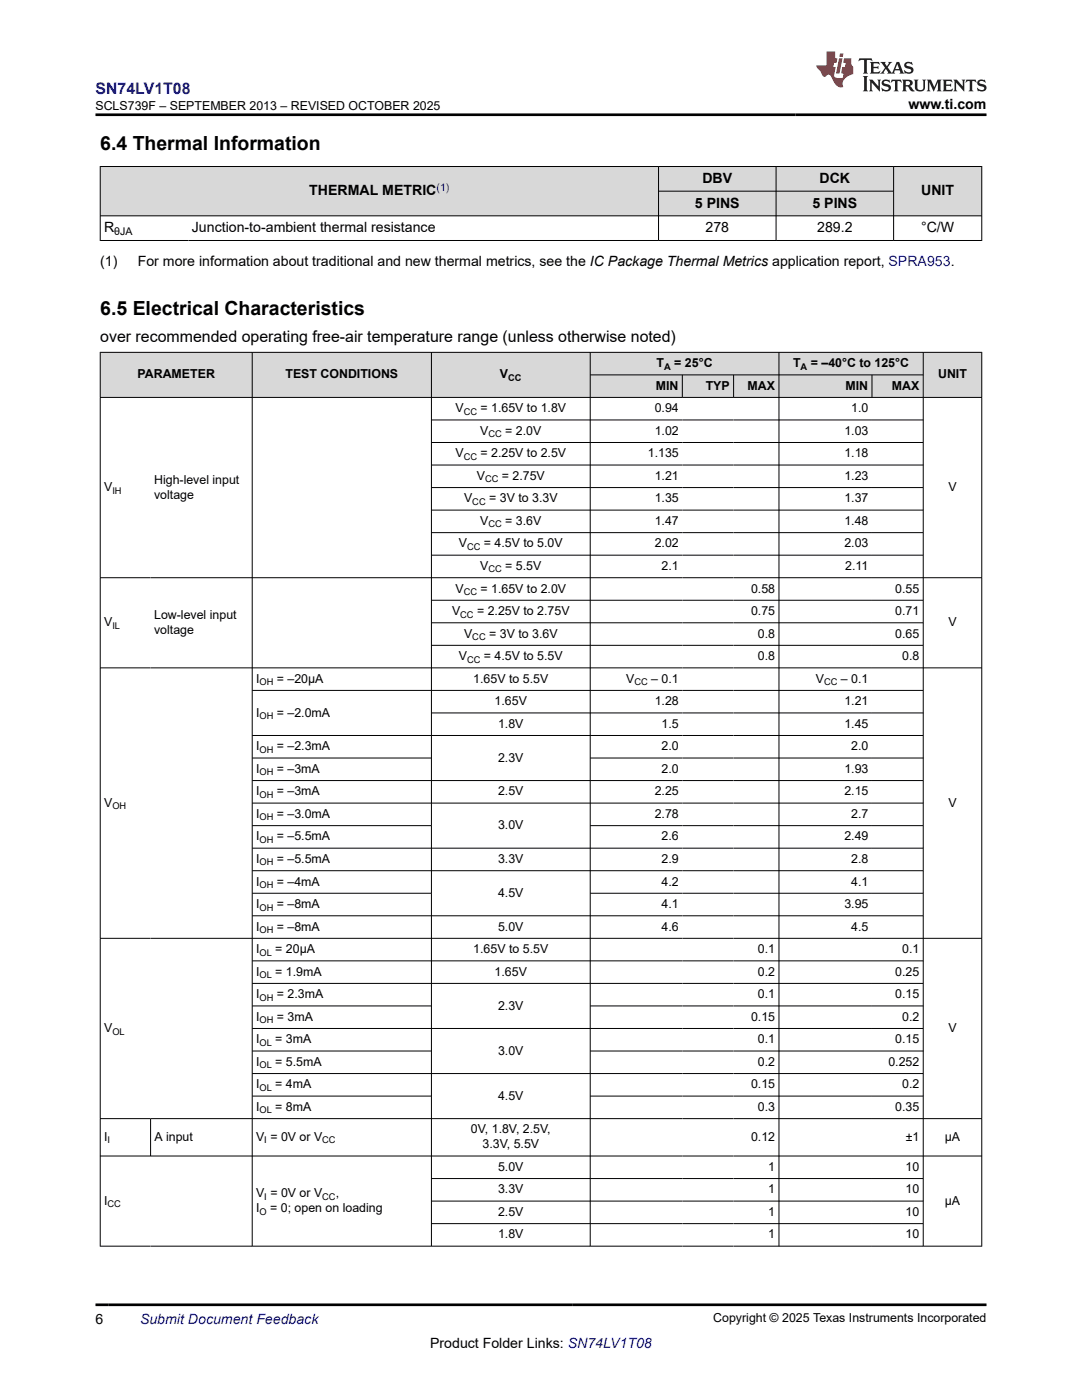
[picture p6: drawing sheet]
<svg xmlns="http://www.w3.org/2000/svg" width="216mm" height="279mm" viewBox="0 0 216 279" stroke-linecap="round" stroke-linejoin="round" font-family="sans-serif">
<g fill="#d8d8d8">
<path d="M20 33.2h175.9v5h-175.9z" fill-rule="evenodd"/>
<path d="M20.1 33.3h111.2v9.7h-111.2z" fill-rule="evenodd"/>
<path d="M131.5 33.3h23.3v4.8h-23.3z" fill-rule="evenodd"/>
<path d="M154.9 33.3h23.3v4.8h-23.3z" fill-rule="evenodd"/>
<path d="M178.4 33.3h17.4v9.7h-17.4z" fill-rule="evenodd"/>
<path d="M131.5 38.2h23.3v4.8h-23.3z" fill-rule="evenodd"/>
<path d="M154.9 38.2h23.3v4.8h-23.3z" fill-rule="evenodd"/>
</g>
<path d="M19.9 33.2h176.1M20 33.2v14.9M131.4 33.2v14.9M131.4 38.2h47M154.9 33.2v14.9M178.3 33.2v14.9M195.9 33.2v14.9M19.9 43.1h176.1M19.9 48h176.1" fill="none" stroke="#000" stroke-width=".2"/>
<g fill="#d8d8d8">
<path d="M20 70.3h175.9v4.5h-175.9z" fill-rule="evenodd"/>
<path d="M20.1 70.4h30.2v8.9h-30.2z" fill-rule="evenodd"/>
<path d="M50.4 70.4h35.6v8.9h-35.6z" fill-rule="evenodd"/>
<path d="M86.1 70.4h31.6v8.9h-31.6z" fill-rule="evenodd"/>
<path d="M117.8 70.4h37.6v4.4h-37.6z" fill-rule="evenodd"/>
<path d="M155.5 70.4h28.7v4.4h-28.7z" fill-rule="evenodd"/>
<path d="M184.3 70.4h11.5v8.9h-11.5z" fill-rule="evenodd"/>
<path d="M117.8 74.9h18.3v4.4h-18.3z" fill-rule="evenodd"/>
<path d="M136.2 74.9h10.1v4.4h-10.1z" fill-rule="evenodd"/>
<path d="M146.4 74.9h9v4.4h-9z" fill-rule="evenodd"/>
<path d="M155.5 74.9h18.4v4.4h-18.4z" fill-rule="evenodd"/>
<path d="M174.1 74.9h10.1v4.4h-10.1z" fill-rule="evenodd"/>
</g>
<g fill="none" stroke="#000" stroke-width=".2">
<path d="M19.9 70.3h176.1M19.9 79.3h176.1M20 70.3v178.5M50.3 70.3v178.5M86.1 70.3v178.5M117.8 70.3v178.5M117.8 74.8h66.5M136.1 74.8v4.6M146.4 74.8v4.6M155.4 70.3v178.5M174 74.8v4.6M184.2 70.3v178.5"/>
<path d="M195.9 70.3v178.5M86.1 83.8h98.2M86.1 88.3h98.2M86.1 92.8h98.2M86.1 97.3h98.2M19.9 115.3h176.1M86.1 101.8h98.2M86.1 106.3h98.2M86.1 110.8h98.2M86.1 119.8h98.2M19.9 133.3h176.1M50.3 137.8h134"/>
<path d="M86.1 124.3h98.2M86.1 128.8h98.2M50.3 146.8h134M50.3 151.3h35.8M50.3 155.8h134M86.1 142.3h98.2M117.8 151.3h66.5M50.3 160.3h134M50.3 164.8h35.8M50.3 169.3h134M50.3 173.8h134M50.3 178.3h35.8"/>
<path d="M117.8 164.8h66.5M117.8 178.3h66.5M19.9 187.3h176.1M50.3 182.8h134M50.3 191.8h134M50.3 196.3h134M50.3 200.8h35.8M50.3 205.3h134M50.3 209.8h35.8M50.3 214.3h134M50.3 218.7h35.8M117.8 200.8h66.5"/>
<path d="M117.8 209.8h66.5M117.8 218.7h66.5M19.9 223.2h176.1M19.9 230.7h176.1M30 223.2v7.6M86.1 235.2h98.2M86.1 239.7h98.2M19.9 248.7h176.1M86.1 244.2h98.2"/>
</g>
<path d="M171.5 11.6l-.2 .6 .5-.2h.6v.1v2.2l-.2 .4h1l-.2-.4v-2.2v-.1h.5l.6 .2-.2-.6zM173.6 12.4l.2 .3v1.6l-.2 .4h1.9l.1-.6a1.08 1.08 0 0 1-1.3 .2v-.7h.6l.4 .2v-.7l-.4 .2h-.6v-.5l.2-.2a1 1 0 0 1 1 .3l-.1-.5zM175.7 12.4l.9 1.1-1 1.2h.9l-.2-.2 .5-.8 .4 .8-.2 .2h1.6l-.2-.2 .2-.5h.9l.1 .5-.1 .2h.9l-.2-.4-.8-1.9h-.5l-.9 2.1-.9-1.1 .9-1h-.8l.2 .2-.4 .6-.4-.6 .2-.2zM179 12.8l.4 1h-.7zM180.7 12.5a.65 .65 0 0 0-.2 .7 .65 .65 0 0 0 .6 .5l.6 .1 .1 .3a.79 .79 0 0 1-.7 .4 .79 .79 0 0 1-.7-.5l.1 .7 .2-.1a.93 .93 0 0 0 1.1 0 .93 .93 0 0 0 .4-.9 1.46 1.46 0 0 0-1.2-.6l-.1-.3a1.09 1.09 0 0 1 1.2 .2l-.2-.6-.1 .1-.5-.2zM172.2 15.2l.2 .4v2.2l-.2 .4h1l-.2-.4v-2.2l.2-.4zM173.4 15.9l.2 .4v1.5l-.2 .4h.8l-.3-.4 .1-1.3 1.6 1.8v-2l.2-.4h-.7l.1 .2 .1 1.1-1.2-1.3zM176.2 16a.65 .65 0 0 0-.2 .8 .65 .65 0 0 0 .6 .4l.6 .2 .1 .2a.79 .79 0 0 1-.7 .4 .79 .79 0 0 1-.7-.5l.1 .7 .2-.1a.93 .93 0 0 0 1.1 .1 .93 .93 0 0 0 .4-1 1.46 1.46 0 0 0-1.2-.5l-.1-.4a1.09 1.09 0 0 1 1.2 .2l-.1-.6-.2 .1-.5-.1zM177.9 15.9l-.1 .6a.63 .63 0 0 1 .8-.3v1.6l-.3 .4h1l-.2-.4v-1.6a.66 .66 0 0 1 .8 .3l-.1-.6zM180 15.9l.2 .4v1.5l-.2 .4h1l-.2-.2-.1-.7h.5l.1 .2a.79 .79 0 0 0 1.2 .6l-1-.9a.61 .61 0 0 0 .6-.6 .61 .61 0 0 0-.5-.7zM180.8 16.2h.1a.47 .47 0 0 1 .5 .1 .47 .47 0 0 1 .1 .5l-.1 .1-.7 .1zM182.3 15.9l.2 .2a2.27 2.27 0 0 0 .4 2 1.04 1.04 0 0 0 1.7-.7v-1.3l.2-.2h-.8l.2 .4v1.1a.6 .6 0 0 1-.6 .6 .6 .6 0 0 1-.6-.6v-1.1l.3-.4zM184.9 15.9l.2 .4v1.5l-.2 .4h.8l-.3-.4v-1.4l.9 1.9 .9-1.9v1.4l-.3 .4h1l-.2-.4v-1.5l.2-.4h-.8l-.7 1.5-.6-1.5zM188.1 15.9l.2 .4v1.5l-.2 .4h1.9l.1-.6a1.09 1.09 0 0 1-1.3 .2v-.7h.6l.4 .2v-.6l-.4 .2h-.6v-.6l.2-.1a1.01 1.01 0 0 1 1 .3l-.1-.6zM190.2 15.9l.3 .4v1.5l-.3 .4h.8l-.2-.4v-1.3l1.6 1.8v-2l.2-.4h-.7l.2 .2v1.1l-1.2-1.3zM192.8 15.9l-.1 .6a.63 .63 0 0 1 .8-.3v1.6l-.3 .4h1l-.2-.4v-1.6a.66 .66 0 0 1 .8 .3l-.1-.6zM195.2 16a.65 .65 0 0 0-.2 .8 .65 .65 0 0 0 .6 .4l.6 .2 .2 .2a.79 .79 0 0 1-.7 .4 .79 .79 0 0 1-.7-.5l.1 .7 .2-.1a.93 .93 0 0 0 1 .1 .93 .93 0 0 0 .5-1 1.46 1.46 0 0 0-1.3-.5v-.4a1.09 1.09 0 0 1 1.2 .2l-.2-.6-.2 .1-.5-.1z" fill="#231f20"/>
<path d="M164.9 10.3v2.7h-2l.1 .4 .8 1a.95 .95 0 0 0 1 .9 .59 .59 0 0 1 .5-.4 .59 .59 0 0 1 .5 .3l.4 .8a1.59 1.59 0 0 0 2.1 1.4 1.61 1.61 0 0 1 1-2.3l1-.3-.1-1.5a1.59 1.59 0 0 1-.3-1.7h-1.5l-.2 .9h.6l-.2 .9h-.5l-.2 .9v.3l.4 .1-.1 .9h-.7a.73 .73 0 0 1-1-.7l.3-1.5h-.5l.1-.9h.5l.2-.9h-.5v-1.3zM167.4 11.6l-.6 3.1h.7l.6-3.1zM167.6 10.7l-.1 .6h.7l.1-.6z" fill="#ed1c24"/>
<path d="M19 22.9h177.8M19 260.4h177.8" fill="none" stroke="#000" stroke-width=".53"/>
<g font-size="3.9">
<text x="20" y="29.9">6.4 Thermal Information</text>
<text x="20" y="62.8">6.5 Electrical Characteristics</text>
</g>
<text font-size="3.2" fill="#00f" x="19" y="18.7">SN74LV1T08</text>
<text font-size="3.2" x="20" y="68.2">over recommended operating free-air temperature range (unless otherwise noted)</text>
<g font-size="2.8">
<text x="181.3" y="21.8">www.ti.com</text>
<text x="61.7" y="39">THERMAL METRIC</text>
<text x="138.7" y="41.4">5 PINS</text>
<text x="140.2" y="36.5">DBV</text>
<text x="162.1" y="41.4">5 PINS</text>
<text x="163.5" y="36.5">DCK</text>
<text x="183.8" y="39">UNIT</text>
<text x="20.8" y="46.3">R</text>
<text x="38.3" y="46.3">Junction-to-ambient thermal resistance</text>
<text x="140.8" y="46.3">278</text>
<text x="163.1" y="46.3">289.2</text>
<text x="183.8" y="46.3">°C/W</text>
<text x="20" y="53.1">(1)</text>
<text x="27.5" y="53.1">For more information about traditional and new thermal metrics, see the IC Package Thermal Metrics application report, SPRA953.</text>
<text x="19" y="264.2">6</text>
<text x="85.8" y="269">Product Folder Links: SN74LV1T08</text>
</g>
<text font-size="2.8" fill="#00f" x="27.9" y="264.2">Submit Document Feedback</text>
<g font-size="2.5">
<text x="19" y="21.9">SCLS739F – SEPTEMBER 2013 – REVISED OCTOBER 2025</text>
<text x="27.4" y="75.5">PARAMETER</text>
<text x="57" y="75.5">TEST CONDITIONS</text>
<text x="99.8" y="75.5">V</text>
<text x="130.9" y="77.8">MIN</text>
<text x="131" y="73.3">T</text>
<text x="134.5" y="73.3">= 25°C</text>
<text x="140.8" y="77.8">TYP</text>
<text x="149.2" y="77.8">MAX</text>
<text x="158.3" y="73.3">T</text>
<text x="161.8" y="73.3">= –40°C to 125°C</text>
<text x="168.7" y="77.8">MIN</text>
<text x="178" y="77.8">MAX</text>
<text x="187.2" y="75.5">UNIT</text>
<text x="90.9" y="82.3">V</text>
<text x="95.9" y="82.3">= 1.65V to 1.8V</text>
<text x="130.6" y="82.3">0.94</text>
<text x="169.9" y="82.3">1.0</text>
<text x="95.8" y="86.8">V</text>
<text x="100.8" y="86.8">= 2.0V</text>
<text x="130.6" y="86.8">1.02</text>
<text x="168.5" y="86.8">1.03</text>
<text x="90.9" y="91.3">V</text>
<text x="95.1" y="95.8">V</text>
<text x="95.9" y="91.3">= 2.25V to 2.5V</text>
<text x="100.1" y="95.8">= 2.75V</text>
<text x="129.3" y="91.3">1.135</text>
<text x="130.6" y="95.8">1.21</text>
<text x="168.5" y="91.3">1.18</text>
<text x="168.5" y="95.8">1.23</text>
<text x="20.8" y="98">V</text>
<text x="30.8" y="96.5">High-level input</text>
<text x="30.8" y="99.5">voltage</text>
<text x="92.6" y="100.3">V</text>
<text x="97.6" y="100.3">= 3V to 3.3V</text>
<text x="130.6" y="100.3">1.35</text>
<text x="168.5" y="100.3">1.37</text>
<text x="189.2" y="98">V</text>
<text x="95.8" y="104.8">V</text>
<text x="100.8" y="104.8">= 3.6V</text>
<text x="130.6" y="104.8">1.47</text>
<text x="168.5" y="104.8">1.48</text>
<text x="91.6" y="109.3">V</text>
<text x="95.8" y="113.8">V</text>
<text x="96.6" y="109.3">= 4.5V to 5.0V</text>
<text x="100.8" y="113.8">= 5.5V</text>
<text x="130.6" y="109.3">2.02</text>
<text x="132" y="113.8">2.1</text>
<text x="168.5" y="109.3">2.03</text>
<text x="168.7" y="113.8">2.11</text>
<text x="90.9" y="118.3">V</text>
<text x="95.9" y="118.3">= 1.65V to 2.0V</text>
<text x="149.9" y="118.3">0.58</text>
<text x="178.6" y="118.3">0.55</text>
<text x="20.8" y="125">V</text>
<text x="30.8" y="123.5">Low-level input</text>
<text x="90.2" y="122.8">V</text>
<text x="95.2" y="122.8">= 2.25V to 2.75V</text>
<text x="149.9" y="122.8">0.75</text>
<text x="178.6" y="122.8">0.71</text>
<text x="189.2" y="125">V</text>
<text x="30.8" y="126.5">voltage</text>
<text x="91.6" y="131.8">V</text>
<text x="92.6" y="127.3">V</text>
<text x="96.6" y="131.8">= 4.5V to 5.5V</text>
<text x="97.6" y="127.3">= 3V to 3.6V</text>
<text x="151.2" y="127.3">0.8</text>
<text x="151.2" y="131.8">0.8</text>
<text x="178.6" y="127.3">0.65</text>
<text x="180" y="131.8">0.8</text>
<text x="51.1" y="136.2">I</text>
<text x="55.2" y="136.2">= –20µA</text>
<text x="94.4" y="136.2">1.65V to 5.5V</text>
<text x="124.9" y="136.2">V</text>
<text x="130" y="136.2">– 0.1</text>
<text x="162.8" y="136.2">V</text>
<text x="167.8" y="136.2">– 0.1</text>
<text x="51.1" y="143">I</text>
<text x="55.2" y="143">= –2.0mA</text>
<text x="98.7" y="140.7">1.65V</text>
<text x="130.6" y="140.7">1.28</text>
<text x="168.5" y="140.7">1.21</text>
<text x="51.1" y="149.7">I</text>
<text x="55.2" y="149.7">= –2.3mA</text>
<text x="99.4" y="145.2">1.8V</text>
<text x="132" y="145.2">1.5</text>
<text x="132" y="149.7">2.0</text>
<text x="168.5" y="145.2">1.45</text>
<text x="169.9" y="149.7">2.0</text>
<text x="51.1" y="154.2">I</text>
<text x="55.2" y="154.2">= –3mA</text>
<text x="99.4" y="152">2.3V</text>
<text x="132" y="154.2">2.0</text>
<text x="168.5" y="154.2">1.93</text>
<text x="20.8" y="161">V</text>
<text x="51.1" y="158.7">I</text>
<text x="55.2" y="158.7">= –3mA</text>
<text x="99.4" y="158.7">2.5V</text>
<text x="130.6" y="158.7">2.25</text>
<text x="168.5" y="158.7">2.15</text>
<text x="189.2" y="161">V</text>
<text x="51.1" y="163.2">I</text>
<text x="51.1" y="167.7">I</text>
<text x="55.2" y="163.2">= –3.0mA</text>
<text x="55.2" y="167.7">= –5.5mA</text>
<text x="99.4" y="165.5">3.0V</text>
<text x="130.6" y="163.2">2.78</text>
<text x="132" y="167.7">2.6</text>
<text x="168.5" y="167.7">2.49</text>
<text x="169.9" y="163.2">2.7</text>
<text x="51.1" y="172.2">I</text>
<text x="55.2" y="172.2">= –5.5mA</text>
<text x="99.4" y="172.2">3.3V</text>
<text x="132" y="172.2">2.9</text>
<text x="169.9" y="172.2">2.8</text>
<text x="51.1" y="176.7">I</text>
<text x="55.2" y="176.7">= –4mA</text>
<text x="99.4" y="179">4.5V</text>
<text x="132" y="176.7">4.2</text>
<text x="169.9" y="176.7">4.1</text>
<text x="51.1" y="181.2">I</text>
<text x="51.1" y="185.7">I</text>
<text x="55.2" y="181.2">= –8mA</text>
<text x="55.2" y="185.7">= –8mA</text>
<text x="99.4" y="185.7">5.0V</text>
<text x="132" y="181.2">4.1</text>
<text x="132" y="185.7">4.6</text>
<text x="168.5" y="181.2">3.95</text>
<text x="169.9" y="185.7">4.5</text>
<text x="51.1" y="190.2">I</text>
<text x="54.9" y="190.2">= 20µA</text>
<text x="94.4" y="190.2">1.65V to 5.5V</text>
<text x="151.2" y="190.2">0.1</text>
<text x="180" y="190.2">0.1</text>
<text x="51.1" y="194.7">I</text>
<text x="54.9" y="194.7">= 1.9mA</text>
<text x="98.7" y="194.7">1.65V</text>
<text x="151.2" y="194.7">0.2</text>
<text x="178.6" y="194.7">0.25</text>
<text x="51.1" y="199.2">I</text>
<text x="51.1" y="203.7">I</text>
<text x="55.2" y="199.2">= 2.3mA</text>
<text x="55.2" y="203.7">= 3mA</text>
<text x="99.4" y="201.5">2.3V</text>
<text x="149.9" y="203.7">0.15</text>
<text x="151.2" y="199.2">0.1</text>
<text x="178.6" y="199.2">0.15</text>
<text x="180" y="203.7">0.2</text>
<text x="20.8" y="206">V</text>
<text x="51.1" y="208.2">I</text>
<text x="54.9" y="208.2">= 3mA</text>
<text x="151.2" y="208.2">0.1</text>
<text x="178.6" y="208.2">0.15</text>
<text x="189.2" y="206">V</text>
<text x="51.1" y="212.7">I</text>
<text x="54.9" y="212.7">= 5.5mA</text>
<text x="99.4" y="210.5">3.0V</text>
<text x="151.2" y="212.7">0.2</text>
<text x="177.3" y="212.7">0.252</text>
<text x="51.1" y="217.2">I</text>
<text x="51.1" y="221.7">I</text>
<text x="54.9" y="217.2">= 4mA</text>
<text x="54.9" y="221.7">= 8mA</text>
<text x="99.4" y="219.5">4.5V</text>
<text x="149.9" y="217.2">0.15</text>
<text x="151.2" y="221.7">0.3</text>
<text x="178.6" y="221.7">0.35</text>
<text x="180" y="217.2">0.2</text>
<text x="20.8" y="227.7">I</text>
<text x="30.8" y="227.7">A input</text>
<text x="51.1" y="227.7">V = 0V or V</text>
<text x="94" y="226.2">0V, 1.8V, 2.5V,</text>
<text x="149.9" y="227.7">0.12</text>
<text x="180.7" y="227.7">±1</text>
<text x="188.5" y="227.7">μA</text>
<text x="96.3" y="229.2">3.3V, 5.5V</text>
<text x="99.4" y="233.7">5.0V</text>
<text x="153.3" y="233.7">1</text>
<text x="180.7" y="233.7">10</text>
<text x="51.1" y="238.9">V = 0V or V</text>
<text x="67" y="238.9">,</text>
<text x="99.4" y="238.2">3.3V</text>
<text x="153.3" y="238.2">1</text>
<text x="180.7" y="238.2">10</text>
<text x="20.8" y="240.4">I</text>
<text x="51.1" y="241.9">I</text>
<text x="53.9" y="241.9">= 0; open on loading</text>
<text x="99.4" y="242.7">2.5V</text>
<text x="153.3" y="242.7">1</text>
<text x="180.7" y="242.7">10</text>
<text x="188.5" y="240.4">μA</text>
<text x="99.4" y="247.2">1.8V</text>
<text x="153.3" y="247.2">1</text>
<text x="180.7" y="247.2">10</text>
<text x="142.3" y="263.9">Copyright © 2025 Texas Instruments Incorporated</text>
</g>
<text font-size="2.1" fill="#00f" x="87.1" y="38">(1)</text>
<text font-size="2.1" x="22.8" y="46.9">θJA</text>
<g font-size="1.9">
<text x="101.4" y="76">CC</text>
<text x="132.5" y="73.8">A</text>
<text x="159.8" y="73.8">A</text>
<text x="92.5" y="82.8">CC</text>
<text x="97.5" y="87.3">CC</text>
<text x="92.5" y="91.8">CC</text>
<text x="22.4" y="98.5">IH</text>
<text x="94.2" y="100.8">CC</text>
<text x="96.8" y="96.3">CC</text>
<text x="97.5" y="105.3">CC</text>
<text x="93.2" y="109.8">CC</text>
<text x="92.5" y="118.8">CC</text>
<text x="97.5" y="114.3">CC</text>
<text x="22.4" y="125.5">IL</text>
<text x="91.8" y="123.2">CC</text>
<text x="94.2" y="127.7">CC</text>
<text x="51.8" y="136.7">OH</text>
<text x="93.2" y="132.2">CC</text>
<text x="126.6" y="136.7">CC</text>
<text x="164.4" y="136.7">CC</text>
<text x="51.8" y="143.5">OH</text>
<text x="51.8" y="150.2">OH</text>
<text x="51.8" y="154.7">OH</text>
<text x="22.4" y="161.5">OH</text>
<text x="51.8" y="159.2">OH</text>
<text x="51.8" y="163.7">OH</text>
<text x="51.8" y="168.2">OH</text>
<text x="51.8" y="172.7">OH</text>
<text x="51.8" y="177.2">OH</text>
<text x="51.8" y="181.7">OH</text>
<text x="51.8" y="186.2">OH</text>
<text x="51.8" y="190.7">OL</text>
<text x="51.8" y="195.2">OL</text>
<text x="51.8" y="199.7">OH</text>
<text x="22.4" y="206.5">OL</text>
<text x="51.8" y="204.2">OH</text>
<text x="51.8" y="208.7">OL</text>
<text x="51.8" y="213.2">OL</text>
<text x="51.8" y="217.7">OL</text>
<text x="51.8" y="222.2">OL</text>
<text x="21.5" y="228.2">I</text>
<text x="52.7" y="228.2">I</text>
<text x="64.3" y="228.2">CC</text>
<text x="52.7" y="239.4">I</text>
<text x="64.3" y="239.4">CC</text>
<text x="21.5" y="240.9">CC</text>
<text x="51.8" y="242.4">O</text>
</g>
</svg>
